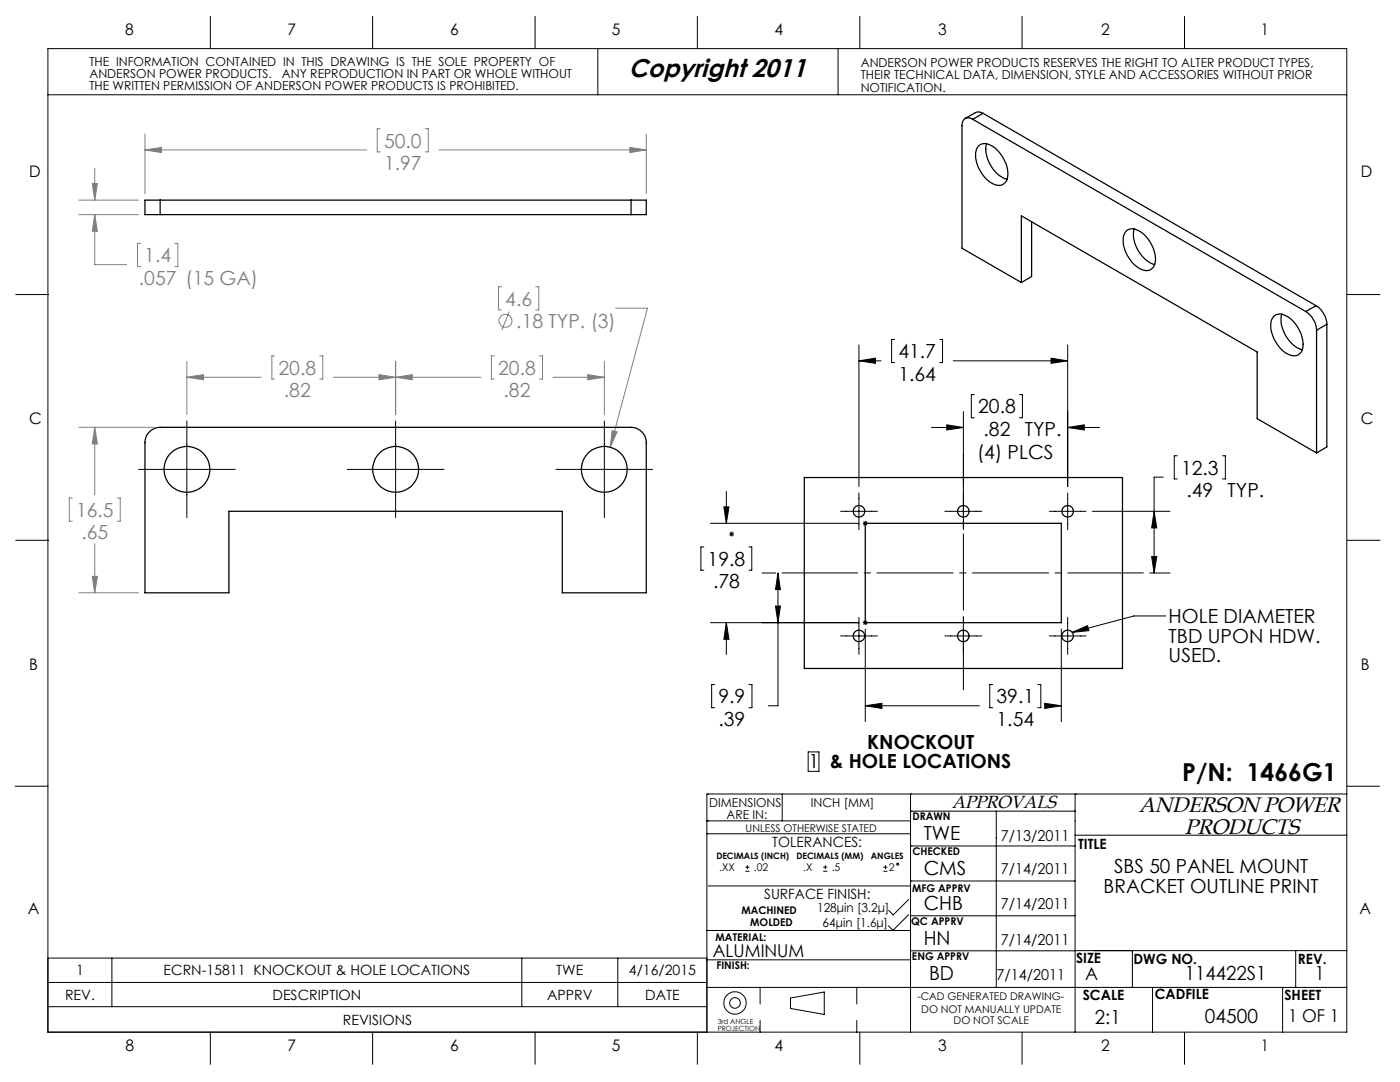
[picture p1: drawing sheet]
<svg xmlns="http://www.w3.org/2000/svg" width="279mm" height="216mm" viewBox="0 0 279 216" stroke-linecap="round" stroke-linejoin="round" font-family="sans-serif">
<g fill="none" stroke="#000" stroke-width=".2">
<path d="M9.6 9.7h259.2v196.3h-259.2zM9.6 18.9h259.2M42 3.3v6.4M74.4 3.3v6.4M106.8 3.3v6.4M119.3 9.7v9.2M139.2 3.3v6.4M167.3 9.7v9.2M171.6 3.3v6.4M204 3.3v6.4M236.4 3.3v6.4M3.1 58.8h6.6"/>
<path d="M268.9 58.8h6.5M171.4 72l3.3-.5v1zM171.4 68.8v28.3M171.4 72h4.4M178.5 67.7h-.6v4.7h.6M187.5 67.7h.6v4.7h-.6M190.2 72h22.9M194.5 78.7h-.6v4.7h.6M203.4 78.7h.6v4.7h-.6M209.8 71.5l3.3 .5-3.3 .5zM213.1 68.8v28.3M27.7 93.7h19.3"/>
<path d="M37.3 84v19.3M69.3 93.7h19.3M79 84v19.3M110.9 93.7h19.3M120.6 84v19.3M145 98.1v6.3M171.4 98.4v7.3M185.9 85.3h6.4M188.9 84.8l3.4 .5-3.4 .5zM192.3 98.4v7.3M192.3 82.1v15M213.1 85.3l3.3-.5v1z"/>
<path d="M213.1 98.4v7.3M213.1 85.3h6.3M232.2 95.2h-1.9v19.1M235 90.9h-.6v4.7h.6M243.9 90.9h.6v4.7h-.6M3.1 107.8h6.6M140.5 109.1h-.6v4.7h.6M141.8 104.4h29.6M144.5 101.1h1l-.5 3.3zM149.5 109.1h.5v4.7h-.5M152.1 114.3h2.7M155.3 114.3l.5 3.4h-1z"/>
<path d="M155.3 114.3v26.5h-2M167.7 102h7.4M172.2 104.4h1M172.3 104.1l.7 .7M172.7 103.9v1.1M173 104.1l-.7 .7M188.6 102h7.3M209.4 102h7.3M218 102h15.5M229.4 114.3h4.1M229.8 111.1h1.1l-.6 3.2zM230.3 102l.6 3.3h-1.1z"/>
<path d="M268.9 107.8h6.5M141.8 124.2h29.6M142.6 136.6h-.6v4.6h.6M145 124.2l.5 3.4h-1zM145 124.2v6.4M149.5 136.6h.6v4.6h-.6M154.8 120.9h1l-.5 3.3zM167.7 126.9h7.4M171.4 123.2v7.4M172.2 124.2h1M172.3 123.9l.7 .7M172.7 123.8v.9"/>
<path d="M172.7 125.5v18.5M173 123.9l-.7 .7M188.6 126.9h7.3M192.3 123.2v7.4M198.1 136.6h-.6v4.6h.6M207.1 136.6h.6v4.6h-.6M209.4 126.9h7.3M211.8 125.5v18.5M213.1 123.2v7.4M214 126.2l3-1.4 .3 1zM232.7 122.9h-6.4l-12.3 3.3M3 156.9h6.6"/>
<path d="M156.1 158.4v5.4M161.3 150h2.1v3.9h-2.1zM172.7 140.8l3.3-.5v1.1zM172.7 140.8h22.7M181.7 158.4v47.6M208.5 140.3l3.3 .5-3.3 .6zM209.8 140.8h2M214.6 158.4v47.6M268.8 158.4h-127.7v47.6M268.8 156.9h6.5M141.1 163.8h40.6M141.1 166.4h40.6"/>
<path d="M141.4 176.8h40.3M181.4 179.5l-3.1 3.1-1-1M181.7 175.8h32.9M181.7 168.8h32.9M181.7 161.9h32.9M198.8 161.9v35.1M214.6 166.7h54.2M9.6 191.2h131.5M9.6 196h131.5M22.3 191.2v9.7M104.1 191.2v9.7M123.3 191.2v9.7"/>
<path d="M141.1 197h127.7M141.1 185.7h40.6M141.1 191.5h40.6M151.7 197v3.3M157.8 199.1l6.7-1.2v4.5l-6.7-1.2zM171 197v3.3M181.3 182.5l-3.1 3.1-.9-.9M181.7 189.7h32.9M181.7 182.7h32.9M214.6 189.7h54.2M226 189.7v7.3M230 197v9"/>
<path d="M256 197v9M258.6 189.7v7.3M9.6 200.9h131.5M42 206v6.4M74.4 206v6.4M106.8 206v6.4M139.2 206v6.4M151.7 203.6v2.4M171 203.6v2.4M171.6 206v6.4M204 206v6.4M236.4 206v6.4"/>
<circle cx="146.7" cy="200.1" r="1.06"/>
<circle cx="146.7" cy="200.1" r="2.24"/>
</g>
<g fill="none" stroke="#808080" stroke-width=".2">
<path d="M15.7 39.9h12M18.4 36.6h1l-.5 3.3zM18.9 33.6v6.3M28.9 29.9l3.3-.5v1zM28.9 26.7v12M28.9 29.9h44.3M75.9 25.7h-.6v4.6h.6M84.9 25.7h.6v4.6h-.6M87.6 29.9h41.4M125.7 29.4l3.3 .5-3.3 .5zM129 26.7v12M15.7 42.8h12"/>
<path d="M18.9 42.8l.5 3.3h-1zM18.9 42.8v10h6.4M28 48.6h-.6v4.6h.6M34.9 48.6h.6v4.6h-.6M100.1 57.2h-.6v4.6h.6M106.9 57.2h.6v4.6h-.6M37.3 75.3l3.3-.5v1zM37.3 72.1v10.6M37.3 75.3h14.8M54.8 71h-.5v4.6h.5M63.8 71h.6v4.6h-.6M66.5 75.3h29.5"/>
<path d="M75.6 74.8l3.4 .5-3.4 .5zM79 75.3l3.3-.5v1zM79 72.1v10.6M98.7 71h-.6v4.6h.6M101.6 62.2l-1.4 3.7M107.7 71h.6v4.6h-.6M110.3 75.3h10.3M117.3 74.8l3.3 .5-3.3 .5zM120.6 72.1v10.6M122.9 61.5h6.3l-7.4 27.8M14.4 99.4h-.6v4.6h.6M15.7 85.3h15"/>
<path d="M18.9 85.3l.5 3.3h-1zM18.9 85.3v13.5M23.4 99.4h.6v4.6h-.6M122.2 85.9l1 .3-1.4 3.1zM15.7 118.3h12M18.4 115h1l-.5 3.3zM18.9 108.5v9.8"/>
<circle cx="100.9" cy="64" r="1.31"/>
</g>
<path d="M145.5 106.6h1M145.7 106.2l.7 .7M146 106v1.1M146.4 106.2l-.7 .7" fill="none" stroke="#00f" stroke-width=".2"/>
<path d="M192.3 90.6v47.1" fill="none" stroke="#000" stroke-width=".2" stroke-dasharray="15.2 1.3 1.3 1.3" stroke-dashoffset="3.1"/>
<path d="M156.1 114.3h72.1" fill="none" stroke="#000" stroke-width=".2" stroke-dasharray="15.2 1.3 1.3 1.3" stroke-dashoffset=".2"/>
<g fill="#000">
<path d="M214 126.2l3-1.4 .3 1z"/>
<path d="M188.9 84.8l3.4 .5-3.4 .5zM213.1 85.3l3.3-.5v1zM171.4 72l3.3-.5v1zM209.8 71.5l3.3 .5-3.3 .5zM229.8 111.1h1.1l-.6 3.2zM230.3 102l.6 3.3h-1.1zM144.5 101.1h1l-.5 3.3zM145 124.2l.5 3.4h-1zM172.7 140.8l3.3-.5v1.1zM208.5 140.3l3.3 .5-3.3 .6zM155.3 114.3l.5 3.4h-1zM154.8 120.9h1l-.5 3.3z"/>
</g>
<path d="M18.9 85.3l.5 3.3h-1zM18.4 115h1l-.5 3.3zM122.2 85.9l-.4 3.4 1.4-3.1zM37.3 75.3l3.3-.5v1zM75.6 74.8l3.4 .5-3.4 .5zM79 75.3l3.3-.5v1zM117.3 74.8l3.3 .5-3.3 .5zM28.9 29.9l3.3-.5v1zM125.7 29.4l3.3 .5-3.3 .5zM18.4 36.6h1l-.5 3.3zM18.9 42.8l.5 3.3h-1z" fill="#808080"/>
<g fill="none" stroke="#000" stroke-width=".25">
<path d="M32 39.9h-3.1v2.9h3.1M32 39.9v2.9M32 39.9h93.9M125.9 39.9h3.1v2.9h-3.1M125.9 39.9v2.9M194.1 23.8a1.3 1.3 0 0 0-1.5-.2 1.3 1.3 0 0 0-.6 1.4v24.5l11.8 6.9M194.1 23.8l66.5 38.4M195.3 29.1a2.2 2.2 0 0 1 2.8 .1 6.9 6.9 0 0 1 2.9 6.4 1.82 1.82 0 0 1-2.9 1.1 7.1 7.1 0 0 1-3.4-6.2l.2-.8zM196.2 22.6l-.7-.2h-.6l-2.3 1.2M196.2 22.6l-2.1 1.2M196.2 22.6l66.4 38.4M196.9 28.7a6.5 6.5 0 0 0 4.1 7.1"/>
<path d="M32 42.8h93.9M203.8 56.4v-13.3l47.1 27.1v13.3l11.8 6.9M205.9 44.3v10.9l-2.1 1.2M224.8 46.1a2.2 2.2 0 0 1 2.8 .1 6.9 6.9 0 0 1 2.9 6.4 1.82 1.82 0 0 1-2.9 1.1 6.8 6.8 0 0 1-3.4-6.6zM226.3 45.7a6.4 6.4 0 0 0 4.1 7.1M254.2 63.1a2.2 2.2 0 0 1 2.8 .1 6.9 6.9 0 0 1 3 6.4 1.82 1.82 0 0 1-3 1.1 6.8 6.8 0 0 1-3.3-6.6zM255.8 62.7a6.4 6.4 0 0 0 4.1 7.1M260.6 62.2a4.9 4.9 0 0 1 2.1 3.7M262.6 61a4.7 4.7 0 0 1 2.2 3.7M262.6 61l-2 1.2M262.7 65.9v24.5M264.8 64.7l-2.1 1.2"/>
<path d="M264.8 64.7v24.5l-2.1 1.2M29.8 86.2l.4-.3a2.77 2.77 0 0 1 1.8-.6h93.9a3.1 3.1 0 0 1 3.1 3v30h-16.8v-16.3h-66.5v16.3h-16.8v-30a2.94 2.94 0 0 1 .9-2.1zM160.5 95.3h63.5v38.1h-63.5zM172.7 104.4h39.1v19.8h-39.1z"/>
<circle cx="37.3" cy="93.7" r="4.6"/>
<circle cx="79" cy="93.7" r="4.6"/>
<circle cx="120.6" cy="93.7" r="4.6"/>
<circle cx="171.4" cy="102" r="1.15"/>
<circle cx="192.2" cy="102" r="1.15"/>
<circle cx="213.1" cy="102" r="1.14"/>
<circle cx="171.4" cy="126.9" r="1.15"/>
<circle cx="192.2" cy="126.9" r="1.15"/>
<circle cx="213.1" cy="126.9" r="1.14"/>
</g>
<g fill="none" stroke="#000" stroke-width=".2">
<path d="M148.8 173.8h.8M148.8 173h.8M149.2 172.6v.8M164.3 173.8h.8M164.3 173h.8M164.7 172.6v.8M176.3 173.8h.8M176.3 173h.8M176.7 172.6v.8"/>
<circle cx="179.2" cy="172.4" r=".19"/>
</g>
<text font-size="5.1" x="125.5" y="15.4">Copyright 2011</text>
<text font-size="4.9" x="236" y="155.9">P/N: 1466G1</text>
<g font-size="4.4">
<text x="227.3" y="162.1">ANDERSON POWER</text>
<text x="236.4" y="166.3">PRODUCTS</text>
</g>
<g font-size="3.9" fill="#808080">
<text x="76.6" y="29.4">50.0</text>
<text x="76.6" y="33.9">1.97</text>
<text x="28.8" y="52.3">1.4</text>
<text x="27.7" y="56.8">.057 (15 GA)</text>
<text x="100.8" y="61">4.6</text>
<text x="103" y="65.5">.18 TYP. (3)</text>
<text x="55.6" y="74.8">20.8</text>
<text x="99.4" y="74.8">20.8</text>
<text x="56.7" y="79.3">.82</text>
<text x="100.5" y="79.3">.82</text>
<text x="15.2" y="103.1">16.5</text>
<text x="16.2" y="107.6">.65</text>
</g>
<g font-size="3.9">
<text x="179.3" y="71.5">41.7</text>
<text x="179.3" y="76">1.64</text>
<text x="195.2" y="82.5">20.8</text>
<text x="196.3" y="87">.82</text>
<text x="204.5" y="87">TYP.</text>
<text x="195" y="91.6">(4) PLCS</text>
<text x="235.7" y="94.7">12.3</text>
<text x="236.8" y="99.2">.49</text>
<text x="245" y="99.2">TYP.</text>
<text x="141.2" y="112.9">19.8</text>
<text x="142.3" y="117.4">.78</text>
<text x="233.2" y="124.4">HOLE DIAMETER</text>
<text x="233.2" y="128.3">TBD UPON HDW.</text>
<text x="233.2" y="132.2">USED.</text>
<text x="143.4" y="140.4">9.9</text>
<text x="198.9" y="140.4">39.1</text>
<text x="143.4" y="144.8">.39</text>
<text x="173.1" y="149.5">KNOCKOUT</text>
<text x="198.9" y="144.8">1.54</text>
<text x="161.3" y="153.3">1</text>
<text x="165.7" y="153.3">&amp; HOLE LOCATIONS</text>
<text x="184.4" y="167.7">TWE</text>
<text x="184.4" y="174.7">CMS</text>
<text x="220.3" y="178.2">BRACKET OUTLINE PRINT</text>
<text x="222.4" y="174.3">SBS 50 PANEL MOUNT</text>
<text x="184.4" y="181.6">CHB</text>
<text x="184.4" y="188.6">HN</text>
<text x="185.4" y="195.6">BD</text>
<text x="236.5" y="195.5">114422S1</text>
<text x="262.4" y="195.5">1</text>
<text x="218.5" y="204.4">2:1</text>
<text x="240.5" y="204.2">04500</text>
</g>
<text font-size="3.7" x="189.9" y="161.2">APPROVALS</text>
<g font-size="3.5">
<text x="142.3" y="191">ALUMINUM</text>
<text x="216.6" y="195.6">A</text>
<text x="257.1" y="204">1 OF 1</text>
</g>
<g font-size="3.2">
<text x="25" y="7.1">8</text>
<text x="57.4" y="7.1">7</text>
<text x="89.8" y="7.1">6</text>
<text x="122.1" y="7.1">5</text>
<text x="154.6" y="7.1">4</text>
<text x="187.3" y="7.1">3</text>
<text x="219.8" y="7.1">2</text>
<text x="251.6" y="7.1">1</text>
<text x="5.8" y="35.3">D</text>
<text x="271.6" y="35.3">D</text>
<text x="5.8" y="84.6">C</text>
<text x="271.6" y="84.6">C</text>
<text x="5.8" y="133.7">B</text>
<text x="271.6" y="133.7">B</text>
<text x="5.6" y="182.4">A</text>
<text x="271.3" y="182.4">A</text>
<text x="25" y="209.7">8</text>
<text x="57.4" y="209.7">7</text>
<text x="89.8" y="209.7">6</text>
<text x="122.1" y="209.7">5</text>
<text x="154.6" y="209.7">4</text>
<text x="187.3" y="209.7">3</text>
<text x="219.8" y="209.7">2</text>
<text x="251.7" y="209.7">1</text>
</g>
<g font-size="3">
<text x="199.7" y="167.8">7/13/2011</text>
<text x="199.7" y="174.4">7/14/2011</text>
<text x="199.7" y="181.4">7/14/2011</text>
<text x="199.7" y="188.6">7/14/2011</text>
<text x="198.9" y="195.5">7/14/2011</text>
</g>
<g font-size="2.8">
<text x="154.1" y="169">TOLERANCES:</text>
<text x="215.2" y="169.4">TITLE</text>
<text x="152.5" y="179.4">SURFACE FINISH:</text>
<text x="15.2" y="194.6">1</text>
<text x="32.7" y="194.6">ECRN-15811 KNOCKOUT &amp; HOLE LOCATIONS</text>
<text x="111" y="194.6">TWE</text>
<text x="125.5" y="194.6">4/16/2015</text>
<text x="214.7" y="192.1">SIZE</text>
<text x="226.2" y="192.3">DWG NO.</text>
<text x="259" y="192.3">REV.</text>
<text x="13" y="199.5">REV.</text>
<text x="54.4" y="199.5">DESCRIPTION</text>
<text x="109.2" y="199.5">APPRV</text>
<text x="128.8" y="199.5">DATE</text>
<text x="216.1" y="199.6">SCALE</text>
<text x="230.5" y="199.4">CADFILE</text>
<text x="256.3" y="199.6">SHEET</text>
<text x="68.4" y="204.5">REVISIONS</text>
</g>
<g font-size="2.5">
<text x="17.8" y="13.1">THE INFORMATION CONTAINED IN THIS DRAWING IS THE SOLE PROPERTY OF</text>
<text x="17.8" y="15.6">ANDERSON POWER PRODUCTS.</text>
<text x="56.3" y="15.6">ANY REPRODUCTION IN PART OR WHOLE WITHOUT</text>
<text x="171.8" y="13.3">ANDERSON POWER PRODUCTS RESERVES THE RIGHT TO ALTER PRODUCT TYPES,</text>
<text x="171.8" y="15.8">THEIR TECHNICAL DATA, DIMENSION, STYLE AND ACCESSORIES WITHOUT PRIOR</text>
<text x="17.8" y="18">THE WRITTEN PERMISSION OF ANDERSON POWER PRODUCTS IS PROHIBITED.</text>
<text x="171.8" y="18.3">NOTIFICATION.</text>
<text x="141.5" y="160.9">DIMENSIONS</text>
<text x="161.8" y="160.9">INCH [MM]</text>
<text x="145" y="163.4">ARE IN:</text>
<text x="163.1" y="182">128μin [3.2μ]</text>
<text x="164.2" y="185">64μin [1.6μ]</text>
</g>
<g font-size="2.1">
<text x="148.8" y="166.1">UNLESS OTHERWISE STATED</text>
<text x="182.1" y="163.6">DRAWN</text>
<text x="143.5" y="173.8">.XX</text>
<text x="150.4" y="173.8">.02</text>
<text x="160.3" y="173.8">.X</text>
<text x="166" y="173.8">.5</text>
<text x="177.4" y="173.8">2</text>
<text x="182.1" y="170.5">CHECKED</text>
<text x="182" y="178">MFG APPRV</text>
<text x="148" y="182.3">MACHINED</text>
<text x="149.7" y="184.9">MOLDED</text>
<text x="181.8" y="184.6">QC APPRV</text>
<text x="142.8" y="187.8">MATERIAL:</text>
<text x="182" y="191.6">ENG APPRV</text>
<text x="143" y="193.4">FINISH:</text>
<text x="183.1" y="199.5">-CAD GENERATED DRAWING-</text>
<text x="183.9" y="202.2">DO NOT MANUALLY UPDATE</text>
<text x="190.3" y="204.3">DO NOT SCALE</text>
</g>
<g font-size="1.8">
<text x="143" y="171.3">DECIMALS (INCH)</text>
<text x="159" y="171.3">DECIMALS (MM)</text>
<text x="173.8" y="171.3">ANGLES</text>
</g>
<g font-size="1.4">
<text x="143.2" y="204.2">3rd ANGLE</text>
<text x="143.2" y="205.7">PROJECTION</text>
</g>
</svg>
